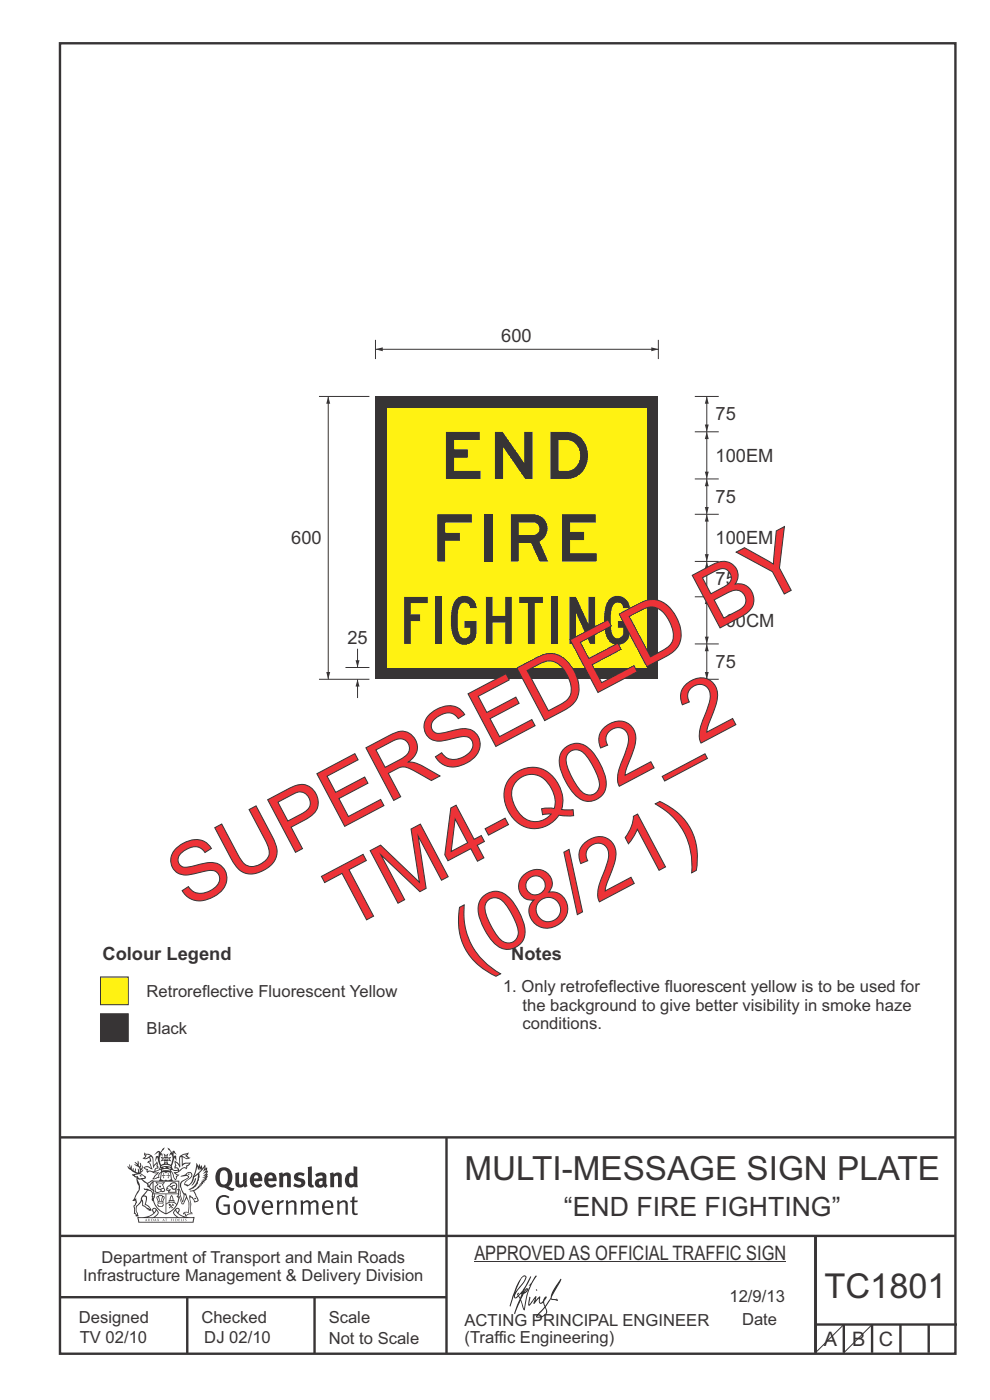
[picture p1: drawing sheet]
<svg xmlns="http://www.w3.org/2000/svg" width="210mm" height="297mm" viewBox="0 0 210 297" stroke-linecap="round" stroke-linejoin="round" font-family="sans-serif">
<g fill="none" stroke="#373435" stroke-width=".51">
<path d="M12.7 9.2h190v278h-190zM12.7 241.3h190M94.7 241.4v45.8M12.7 275.2h82M12.7 262.2h190.1M39.7 275.2v12M66.7 275.2v12M173 262.1v24.9M173 281h30M179 281v6M185 281v6M191 281v6"/>
<path d="M197 281v6"/>
</g>
<path d="M100.6 267.7h66.2" fill="none" stroke="#373435" stroke-width=".21"/>
<g fill="#373435">
<path d="M47 248.4a2.55 2.55 0 0 0 0 2.7l.3 .2a.81 .81 0 0 0 1-1v-.5a1.04 1.04 0 0 0-1.1-1.5zM46.3 248.1a1.82 1.82 0 0 1 2.1-.2 1.82 1.82 0 0 1 .9 1.8 2.29 2.29 0 0 1-.8 2l.7 .3h.5l-.2 .6a2.87 2.87 0 0 1-2-.7 2.12 2.12 0 0 1-1.7-3.1z" fill-rule="evenodd"/>
<path d="M49.9 248.9l.8-.2v2a.46 .46 0 0 0 .3 .6 .46 .46 0 0 0 .6-.3v-2.1l.7-.2v2.4l.2 .5-.5 .3-.3-.3a1.02 1.02 0 0 1-1.2 .3 1.02 1.02 0 0 1-.6-1.1z" fill-rule="evenodd"/>
<path d="M54 249.5l-.1 .5h.9a.49 .49 0 0 0-.2-.6 .49 .49 0 0 0-.6 .1zM53.4 249.1a1.34 1.34 0 0 1 1.6-.2 1.34 1.34 0 0 1 .6 1.5v.2h-1.7a.77 .77 0 0 0 .5 .8 .77 .77 0 0 0 .9-.4l.3 .5a1.59 1.59 0 0 1-2 .2 1.59 1.59 0 0 1-.5-2.1z" fill-rule="evenodd"/>
<path d="M57 249.5l-.1 .5h1a.49 .49 0 0 0-.2-.6 .49 .49 0 0 0-.7 .1zM56.4 249.1a1.34 1.34 0 0 1 1.6-.2 1.34 1.34 0 0 1 .7 1.5v.2h-1.8a.77 .77 0 0 0 .5 .8 .77 .77 0 0 0 .9-.4l.4 .5a1.59 1.59 0 0 1-2.1 .2 1.59 1.59 0 0 1-.5-2.1z" fill-rule="evenodd"/>
<path d="M59.2 248.9l.7-.2 .1 .4a.95 .95 0 0 1 1-.3 .95 .95 0 0 1 .7 .8v2.3h-.8v-2.3a.46 .46 0 0 0-.8 .1v2.2h-.8z" fill-rule="evenodd"/>
<path d="M62.6 249.1a1.75 1.75 0 0 1 2-.1l-.2 .5-.6-.2a.43 .43 0 0 0-.6 .3l.4 .3a1.04 1.04 0 0 1 1.2 1.1 1.04 1.04 0 0 1-1.4 1l-1.2-.4 .3-.6 1 .4 .4-.4a.88 .88 0 0 0-1-.5l-.4-.2-.1-.4z" fill-rule="evenodd"/>
<path d="M65.3 247.6l.8-.2 .1 3.8 .3 .2 .1 .4a.88 .88 0 0 1-1 0 .88 .88 0 0 1-.3-1z" fill-rule="evenodd"/>
<path d="M67.8 250.6a.43 .43 0 0 0-.1 .7 .43 .43 0 0 0 .7-.1v-.7zM66.8 249.1a1.7 1.7 0 0 1 2.4 .1v1.9l.3 .4-.4 .5-.5-.4a1.03 1.03 0 0 1-1.7-.1 1.03 1.03 0 0 1 .8-1.5h.7v-.4a.8 .8 0 0 0-1.2 .1z" fill-rule="evenodd"/>
<path d="M70 248.9l.7-.2 .1 .4a.95 .95 0 0 1 1-.3 .95 .95 0 0 1 .7 .8v2.3h-.8v-2.3a.46 .46 0 0 0-.8 .1v2.2h-.8z" fill-rule="evenodd"/>
<path d="M74.3 249.5a1.48 1.48 0 0 0 0 1.7h.5l.2-.1v-1.5l-.3-.2zM75 247.4l.8 .1 .1 4.4h-.7l-.1-.2a1.26 1.26 0 0 1-1.4 0 1.26 1.26 0 0 1-.5-1.3 1.29 1.29 0 0 1 .4-1.4 1.29 1.29 0 0 1 1.4-.1z" fill-rule="evenodd"/>
<path d="M46.4 253.9a1.72 1.72 0 0 1 2.3 0l-.3 .3a1.24 1.24 0 0 0-1.4-.2 1.24 1.24 0 0 0-.6 1.4 1.49 1.49 0 0 0 1.2 1.9l.7-.1v-1.3h-.8l-.1-.4h1.3v1.9a1.93 1.93 0 0 1-2.2 0 1.93 1.93 0 0 1-.7-2.2l.2-.8z" fill-rule="evenodd"/>
<path d="M50.4 255.1a1.65 1.65 0 0 0 .2 2.2 .99 .99 0 0 0 1-1.4 .78 .78 0 0 0-.4-.8 .78 .78 0 0 0-.8 0zM50 254.9a1.33 1.33 0 0 1 1.6-.1 1.33 1.33 0 0 1 .5 1.4 1.31 1.31 0 0 1-1.3 1.6 1.31 1.31 0 0 1-1.2-1.6v-.6z" fill-rule="evenodd"/>
<path d="M52.5 254.7l.4-.1 .9 2.6 .8-2.5h.5l-1.1 3h-.5z" fill-rule="evenodd"/>
<path d="M56.3 255.2l-.2 .7h1.3a.7 .7 0 0 0-.3-.8 .7 .7 0 0 0-.8 .1zM55.9 255a1.22 1.22 0 0 1 1.5-.2 1.22 1.22 0 0 1 .5 1.5h-1.8a.93 .93 0 0 0 .5 1 .93 .93 0 0 0 1.1-.2l.2 .3a1.43 1.43 0 0 1-1.8 .1 1.43 1.43 0 0 1-.6-1.7z" fill-rule="evenodd"/>
<path d="M58.7 254.7l.4-.1 .1 .5 .4-.4 .6-.1-.2 .5a.66 .66 0 0 0-.8 .7v1.9h-.4z" fill-rule="evenodd"/>
<path d="M60.6 254.7l.4-.1 .1 .5a.94 .94 0 0 1 1-.5 .94 .94 0 0 1 .8 .8v2.3h-.5l-.1-2.5a.81 .81 0 0 0-1.2 .3v2.2h-.4z" fill-rule="evenodd"/>
<path d="M63.7 254.7l.5-.1 .1 .5 .4-.3a.78 .78 0 0 1 1.1 .3 .9 .9 0 0 1 1-.5 .9 .9 0 0 1 .8 .8v2.3h-.5l-.1-2.5a.67 .67 0 0 0-1.1 .3v2.2h-.5v-2.4l-.4-.3-.7 .4v2.3h-.5z" fill-rule="evenodd"/>
<path d="M69 255.2l-.1 .7h1.3a.7 .7 0 0 0-.3-.8 .7 .7 0 0 0-.9 .1zM68.7 255a1.22 1.22 0 0 1 1.5-.2 1.22 1.22 0 0 1 .5 1.5h-1.8a.93 .93 0 0 0 .4 1 .93 .93 0 0 0 1.2-.2l.1 .3a1.44 1.44 0 0 1-1.7 .1 1.44 1.44 0 0 1-.6-1.7z" fill-rule="evenodd"/>
<path d="M71.4 254.7l.5-.1 .1 .5a.94 .94 0 0 1 1-.5 .94 .94 0 0 1 .8 .8v2.3h-.5l-.1-2.5a.81 .81 0 0 0-1.2 .3v2.2h-.4z" fill-rule="evenodd"/>
<path d="M74.7 253.9l.5-.1v.9h.7l-.1 .3h-.6v2.2l.1 .2h.5l.1 .3a.75 .75 0 0 1-1.2-.6v-2.1h-.4v-.3h.4z" fill-rule="evenodd"/>
<path d="M30.8 244.9l1.1 .3-.9 .5h-.4l.6-.5zM31.8 245.4h.2a2.44 2.44 0 0 1 .4 1.9l.1 .5 .7-1-.1 .6 .3 .3a.57 .57 0 0 0-.6 .7l-1-.1-.5 .2 .2-.5-.8-.3 .7-.1 .9 .5 .1-.1-.6-1.3-.2-.2h.5zM30.7 244.4l-.1 .5 .2 .4-.6 .4a1.04 1.04 0 0 0 1.4-.1l.2 .6-.3 .1-.2 .4a.94 .94 0 0 1 .8 1.1l-.2-.1a1.16 1.16 0 0 0-1.5-.1l.3 .4 .4 .2 .1 .5 .2 .1 .1-.2a.94 .94 0 0 1 1.1 .2l.8 .1-1.2 1.2a1.13 1.13 0 0 0 1.2-.2l.4-.1-.1-.4 .5-.8a.83 .83 0 0 0-.6 1.1l-.3-.1-.7 .4 1.1-1.4-.5 .1-.5-.1 1.3-.5-.1-.1-.9 .4v-.3l.2-.2 .3 .1 .1-.3-.2-.4v-.6l-.1-.4-.7 1v-.7a1.42 1.42 0 0 0-1.6-1.8z" fill-rule="evenodd"/>
<path d="M38.5 245.2l.5-.2 .7-.1-.6 .3 .8 .5h-.3zM38.3 245.5l.2-.1 .1 2a1.69 1.69 0 0 1 1.6-.6l-.8 .5 .1 .5a1.1 1.1 0 0 0-1.5 .6l-.1-.5-.2-.2h-.5l.3-.4-.3-.7a1.42 1.42 0 0 1 .8 1.1l.2-.1zM37.1 246.2l.1 1-.2 .3 .1 .4h.5l.1 .2a.96 .96 0 0 1-1.1-.1l-.1 .1a1.06 1.06 0 0 0 1.3 .2v.1a.72 .72 0 0 1-1 .2l.3 .5 .6 .2-.4 .2-.1 .6-.2-.3-.4-1.1-.4-.4 .4 .9a1.54 1.54 0 0 0 .7 1.2l.2-.3a.58 .58 0 0 1 .4-.8l.2-.1h-.3l-.5-.3 .9-.5a.93 .93 0 0 1 1.2-.5v.2l.2-.2 .1-.5a.99 .99 0 0 0 .7-.8l-1.3 .1-.3 .2-.1-1.4 .9 .4 .9-.3h-.4l-.5-.4 .4-.7-.6 .2a1.46 1.46 0 0 0-1.4 2.1v.4l-.2-.4z" fill-rule="evenodd"/>
<path d="M35.6 248.9l.2 .1-.1 .3 .4 .1h-.4v.6l-.1-.6h-.3l.3-.1z" fill-rule="evenodd"/>
<path d="M34.6 248.9l.2 .1v.3l.3 .1h-.3l-.1 .6v-.6h-.4l.4-.1z" fill-rule="evenodd"/>
<path d="M34.3 248.8a.57 .57 0 0 1 .9 .2 .57 .57 0 0 1 .9-.2l.2 1.4h-.2a.57 .57 0 0 1-.9 0 .69 .69 0 0 1-1.1 0zM34.2 248.1l-.3 2.1-.2 .4h3l-.2-.4-.3-2.1h-.2v.2l-.8-.1-.8 .1v-.2z" fill-rule="evenodd"/>
<path d="M34.2 252.4a.3 .3 0 0 0 .6 0 .3 .3 0 0 0-.6 0zM33.3 250.9l.3 .3-.3 .4a.79 .79 0 0 0 0 1.3l.8-.2-.1-.3a.55 .55 0 0 1-.7-.6l.1-.1 .2 .3 .3 .2 .8-.2-.4-.7 .4-.4-.7 .2zM33 250.7l1.1 .2 .9-.2-.4 .6 .4 1.2a.56 .56 0 0 1-.8 .3l-.2 .1a.73 .73 0 0 1-.9 .1 .73 .73 0 0 1-.3-1v-.4l.6-.4z" fill-rule="evenodd"/>
<path d="M35.6 251.8l.7-.4a.58 .58 0 0 1 1-.1 .58 .58 0 0 1-.4 .9l-.3-.3a.43 .43 0 0 1 .6-.4 .57 .57 0 0 0-.8 .2l-.2-.1-.3 .1 .4 .2a.55 .55 0 0 0 .9 .4v.5h-1.3l.3-.4-.1-.1-.6 .1 .2-.3-.2-.1zM35.4 251.8l-.1 .2a.39 .39 0 0 0 .2 .6h.3l-.2 .4h1.9l-.1-.8a.86 .86 0 0 0-.1-1.3 .86 .86 0 0 0-1.3 .4z" fill-rule="evenodd"/>
<path d="M36 254.8h.8v.2h-.8zM36.4 253.8l.2 .8h-.4zM36.4 253.5l-.3 .5-.1 .6h-.2v.4l-.7 .4 .2 .1a1.48 1.48 0 0 1 2.1 .2l.2-.1-.6-.5v-.5h-.2l-.1-.6z" fill-rule="evenodd"/>
<path d="M35.8 255.4l.4 .1 .1 .3 .3-.2-.2-.2a.38 .38 0 0 1 .5 .5l-.2-.2-.3 .2 .3 .2-.3 .3-.1-.4-.4 .4-.1-.2 .4-.3-.1-.1-.2 .1z" fill-rule="evenodd"/>
<path d="M34.5 254h.2v.2l-.2 .6h-.2zM33.6 255.3h.9v.2a.55 .55 0 0 1-.8 .4v-.2l-.2-.1zM33.4 254h.2l.2 .8h-.2zM33.6 255l.8-.1 .1 .2h-.8zM33.8 253.7h.5l-.2 1.1h-.1zM33.3 253.8l-.1 .3 .3 1.1a.48 .48 0 0 0-.1 .6 .48 .48 0 0 0 .5 .2h.5a.49 .49 0 0 0 .2-.8l.3-1.1-.1-.3a1.42 1.42 0 0 0-1.5 0z" fill-rule="evenodd"/>
<path d="M33.7 251.5l.4 .1 .1 .3h-.3z" fill-rule="evenodd"/>
<path d="M41.3 250.1l.3-.2-.2 .8-.6 .8h-.2l.5-.7z" fill-rule="evenodd"/>
<path d="M39.7 249l.3-.2 .5 .2a.88 .88 0 0 1-.6 1.1 1.22 1.22 0 0 0-.8 1.3l.5 .2a.72 .72 0 0 0 .9-.4l.5-.8 .2-.6 .8-.6v.2a2.85 2.85 0 0 1-2 2.9l.1 .1a2.13 2.13 0 0 0 1.9-1.5v-.3a2.01 2.01 0 0 0 .3-1.7l1.1-1.3-.4 1 .7-.5-.7 1 .8-.4-.8 .8 .7-.2-.9 .6 .8-.1-.8 .4h.7l-.8 .3 .3 .2h-.4l.2 .3h-.4l.2 .3h-.4l.1 .2h-.1a2.16 2.16 0 0 1-2 1.1l.1 .2 .4-.1a.76 .76 0 0 1 .7 .8l.5 1.2-.6 .2a1.45 1.45 0 0 0-1.1-1.3l.2 1.8-.1 1.8 .4 .3a1.07 1.07 0 0 0-1.2 .4v-.3l-.5-.2a.87 .87 0 0 1 1.1-.1v-.7a4.4 4.4 0 0 0-.6-3.1l-.1-.3h-.2a2.16 2.16 0 0 1-.7-2.2l.3-.4 1.2-.7a.55 .55 0 0 0-.4-.8zM37.8 252.4a.76 .76 0 0 1 .3 1.1l.6 1.6 .4-1.7 .2 .1a.61 .61 0 0 1-.1 .9l-.3 .8-.2 .1-.7-1.6-.3 .1a1.18 1.18 0 0 0 .1-1.4zM41.8 247.5l.2 .7 .3-.5v.6l.4-.5a1.9 1.9 0 0 1-1.2 1.4l-.3 .3zM38.2 249.6l1.4-.2 .2 .2v.3l-.5 .2a1.26 1.26 0 0 0-.9 1.9l.2 .7a1.84 1.84 0 0 1 .1 2.1l-.4-1.4a.96 .96 0 0 0-.4-1.2l-.4 .2a.78 .78 0 0 1 0 1.3l.1 .3h.4l.4 1.1a.38 .38 0 0 0 .2 .4 .38 .38 0 0 0 .4-.1l.6-1.2a2.94 2.94 0 0 1 .4 2.5l-.1 .4h-.8l-.3 .4v.2l.4-.1 .1 .4 .2 .1a1.02 1.02 0 0 1 1.3-.5v-.4l-.3-.1 .1-1.8-.3-1.3h.1a1.14 1.14 0 0 1 .8 1 .63 .63 0 0 0 .8-.2 .63 .63 0 0 0-.2-.9l-.6-1.2 .9-.6 .2-.4h.3l-.1-.2h.4l-.1-.3h.3l-.1-.3 .5-.1-.2-.2 .6-.4v-.2h-.2l.4-.5h-.3l.3-.5-.4 .1 .4-.5v-.3l-.3 .2 .2-.7-.1-.2-.4 .3v-.8l-.6 .8-.2-.8-.2 .5-.3-.7-.1 .6-.5-.8-.1 1.4-.6 1.8a1.81 1.81 0 0 1-1 1.5l-.6-.2a1.75 1.75 0 0 1 1.1-1.2 .75 .75 0 0 0 .1-1.3 .75 .75 0 0 0-1.2 .4z" fill-rule="evenodd"/>
<path d="M41.2 254.1h.3l.2 .2-.4 .1z" fill-rule="evenodd"/>
<path d="M29.4 258.4h11.6l-.1 .8h-11.4zM31.3 258.2l.5-.1a2.48 2.48 0 0 0 1.4-1.3l.3 .5-.5 .6-.5 .3zM32.5 256.6l.3-.2 .2 .1-.3 .7zM37.2 256.8a2.65 2.65 0 0 0 1.8 1.4h-1.1l-.5-.3-.5-.6zM37.4 256.5l.2-.1 .3 .2-.3 .6zM29.2 258.2l.1 1.2h11.8l.2-1.1-.2-.1a4.1 4.1 0 0 1-3.3-.9l.3-.4-.1-.6a1.06 1.06 0 0 0-1.3 1l.2 .4 .6 .5h-4.7l.3-.1a.84 .84 0 0 0 .6-.8 .84 .84 0 0 0-.5-.8l-.3-.2h-.5l-.1 .6 .3 .4a4.2 4.2 0 0 1-3.4 .9z" fill-rule="evenodd"/>
<path d="M31 258.7l.1 .2h-.2zM31 258.5l-.3 .6 .4-.2 .2 .2z" fill-rule="evenodd"/>
<path d="M31.3 258.6h.3v.4a.25 .25 0 0 0 .2-.1 .25 .25 0 0 0-.1-.3h.1a.29 .29 0 0 1 0 .4 .29 .29 0 0 1-.4 0 .29 .29 0 0 1 0-.4z" fill-rule="evenodd"/>
<path d="M32.2 258.6a.22 .22 0 0 1 .3 .2 .22 .22 0 0 1-.3 .2zM32 258.6l.1 .4a.33 .33 0 0 0 .4 0 .33 .33 0 0 0 0-.4 .33 .33 0 0 0-.5 0z" fill-rule="evenodd"/>
<path d="M32.9 258.7l.1 .2h-.2zM32.9 258.5l-.2 .6 .3-.2 .2 .2z" fill-rule="evenodd"/>
<path d="M33.3 258.6h.2l.1 .1 .2-.1-.2 .2 .2 .3-.3-.3-.1 .3h-.1l.2-.3z" fill-rule="evenodd"/>
<path d="M34.7 258.7l.1 .2h-.2zM34.7 258.5l-.3 .6 .4-.2 .2 .2z" fill-rule="evenodd"/>
<path d="M35 258.5h.5l-.2 .1v.5h-.2l.1-.5z" fill-rule="evenodd"/>
<path d="M36.2 258.6l.3-.1-.1 .1v.2h.1h-.1v.3h-.2z" fill-rule="evenodd"/>
<path d="M36.7 258.6h.2v.5h-.2z" fill-rule="evenodd"/>
<path d="M37.3 258.6a.22 .22 0 0 1 .3 .2 .22 .22 0 0 1-.3 .2zM37.1 258.6v.4a.33 .33 0 0 0 .5 0 .33 .33 0 0 0 0-.4 .33 .33 0 0 0-.5 0z" fill-rule="evenodd"/>
<path d="M37.8 258.6l.4-.1-.2 .1v.2h.1h-.1v.2l.2 .1h-.4z" fill-rule="evenodd"/>
<path d="M38.4 258.6h.2l-.1 .4 .2 .1h-.3z" fill-rule="evenodd"/>
<path d="M38.9 258.6h.2v.5h-.2z" fill-rule="evenodd"/>
<path d="M39.3 258.6h.2h-.1l.2 .3-.2 .2-.1-.1v-.1l.2 .1z" fill-rule="evenodd"/>
<path d="M34.2 247.4a1.51 1.51 0 0 1 2 .2 2.67 2.67 0 0 0-2.1 0zM35.7 247.6l.4 .1 .1 .3-.4-.1zM34.6 247.6h.5l.1 .2h-.4zM34 247.8l.3 .2h-.3zM34.9 246.9l.3-.2 .3 .2zM34.9 245.6l.2 .1v.3h-.2zM35 245.1l.2 .2 .2-.2-.1 .3h-.2zM35.1 246.3h.2l.1 .4-.2-.2-.2 .2zM35.3 245.7l.2-.1v.4h-.2zM34.4 245.7h.3l.1 .3-.4 .1 .2-.2zM35.7 245.7h.3l-.2 .2 .2 .2-.4-.1zM32.7 244.9l1-.5-.1 1-.2-.2-.3 .2-.3 1.1 .5-1 .3 .9a1.84 1.84 0 0 1 .2 1.7l.4 .1a2.48 2.48 0 0 1 2.2 0l.2-.2-.2-.7 .7-1.8 .4 .7-.2-1-.2-.1-.2 .3v-.9l.6 .4-.6-.8-.3 .1-.1 .4-.5-.9-.5-.3 .2 .5 .6 .5-.5 .8 .4-.4a2.06 2.06 0 0 1 0 2.3l-.5-.2-.2-.6 .1-.1 .8 .2-.4-.5 .4-.5-.7 .2-.2-.2 .2-.7-.5 .4-.5-.4 .2 .7-.2 .2-.7-.2 .4 .5-.4 .5 .8-.2 .1 .1-.2 .6-.5 .2a2.02 2.02 0 0 1 0-2.2l.3 .5-.1-.7-.3-.1 .8-1.2-.4 .3-.5 .8-.2-.3a.8 .8 0 0 0-.8 .5z" fill-rule="evenodd"/>
<path d="M29.2 250.1l.3 .1a.61 .61 0 0 1 .8 .4l.3 .2a.8 .8 0 0 1 .6 1l.4 .1 .5 .5a1 1 0 0 1 .5 1.1l-.1 .7v-.5h-.1a.96 .96 0 0 0-.8-1.3l-.2-.2h-.7l-.1-.1-.1 .1 .1 .3h.6l-1.2 1.3-.2 1-.4 .6a1.33 1.33 0 0 0-.5 1.8l.2 .5a1.26 1.26 0 0 1-.5-1.5l-.1-.3a1.56 1.56 0 0 0 .4-1.7l-.3 .2 .2-.5a3.2 3.2 0 0 0 .7-3zM30.4 253.9h.4a2.06 2.06 0 0 1-.1 1.6l.7 .5 .4 .4-.6-.1-.8-.6-.1-.9a.51 .51 0 0 1 .1-.9zM28.6 249.3a1.52 1.52 0 0 1 2.1 .5l-1.1 .2-.2-.1-.1-.4h-.5zM27.5 247v.8l-.3-.4h-.1a3.1 3.1 0 0 0 1.9 1.6l-1 .1 .5 .6 .5 .1 .1 1.1a1.84 1.84 0 0 1-.3 2.5l-.4 .9-.3 .4 .2 .1 .4-.1 .1 .4-.2 .5-.3 .2 .1 1.7h.2l.3 .5 .1 .1 .4-.1-.1-.5a1.3 1.3 0 0 1-.1-1.7l.9-1 .1 1.1 .6 .2 .5 .5 .1-.1 .2 .3h.5a1.85 1.85 0 0 0-1.2-1.4l.1-.3a1.39 1.39 0 0 0 0-1.4l-.5-.1 .5-.5a.66 .66 0 0 1 .9-.4 .66 .66 0 0 1 .3 .9l-.1 .4 .2-.1v.2l-.1 .3 .2 .5 .1-.3a2.24 2.24 0 0 0 .1-2.2 .73 .73 0 0 1-.7-.7 .73 .73 0 0 1 .6-.7v-.2a.94 .94 0 0 0-.9 .8 .48 .48 0 0 1-.1-.6 .48 .48 0 0 1 .5-.2l.5-.3a.51 .51 0 0 0-.8 .2l-.5 .2-1-.8h.6l.2-.5-1.2-.7 .5-.5v-.3l-.5 .4 .1-.2a.69 .69 0 0 0 .2-1v.4l-.2 .3v-1.1l-.3-.2 .1 .6-.1 .2-.4-1.3v.7l-.6-.4 .5 .7-.6-.2 .3 .3a1 1 0 0 1 .7 1.4l-.2-.8v.9l-.5-.2v-.8l-.2 .7-.2-.1-.1-.6-.2 .4-.2-.2 .1-.7-.2 .5z" fill-rule="evenodd"/>
<path d="M29.6 249.4l.2-.1 .3 .2z" fill-rule="evenodd"/>
<path d="M32.4 250.5h5.6v2l-.2-.1v-1.7h-5.2v2.5h5.2v-.8l.1 .2-.1 1.1v-.3h-2.5v4a4.1 4.1 0 0 0 2.6-3.6l.1-.1a4 4 0 0 1-2.8 3.9 4.2 4.2 0 0 1-2.8-4.7l.1 1.2 .1-.1a3.8 3.8 0 0 0 2.5 3.4v-4h-2.5l-.2-.9z" fill-rule="evenodd"/>
<circle cx="40" cy="249.1" r=".17"/>
</g>
<g fill="#252726">
<path d="M111.6 273.7l.2-.2-.5 .7zM110.4 274.5l.3 .1-.3 .7-.3-.4zM110.9 270.9l.5-.1a9.3 9.3 0 0 1-2 3.2l-.1 .2 1-2.5zM110.6 271a14.7 14.7 0 0 0-2.2 4.9l-.3 1.2 .1 .1 .8-2.4a.42 .42 0 0 0 .2 .7 .42 .42 0 0 0 .6-.3l.2-.2 .2 .6-1.1 3.1h.2l1.1-2.8 .6 1.9 .2 .2 .2-.5a13.5 13.5 0 0 1 2-6.2l.5-.5-.2-.2-1.6 2.1 .4-.1a14.9 14.9 0 0 0-1.3 5.1l-.4-1.2a1.39 1.39 0 0 1 .2-1.8l.1-.2a.92 .92 0 0 0 .8-1.2 .75 .75 0 0 0-.7 .7l-.2 .2 1.6-3.4h-.1l-.4 .7a10.5 10.5 0 0 1-2.2 3.2l.2-.4a.32 .32 0 0 0-.4 .2 .32 .32 0 0 0 .1 .4l-.5 .4a3.2 3.2 0 0 1 1.1-2.3l.5-.6a2.49 2.49 0 0 0 .7-1.6l-.3-.2z" fill-rule="evenodd"/>
<path d="M115.6 277.5a1.15 1.15 0 0 1 .1 1.3 1.15 1.15 0 0 1-1.2 .5h-.5zM112.3 275.1l-.3 1.7 .3 .2 1.2-1.5-.3 1.1 1.1-1.2a.94 .94 0 0 0 .4 1.2l.5-.3 .3 .9-1.2 1.3a.98 .98 0 0 0-.5 1 1.9 1.9 0 0 0 2.3-1.3l-.1-.3a1.02 1.02 0 0 1 .3-1.4l.5-.9 1.5 .3-.2-.5v.3l-1.1-.2v-.2l2-3.6 .1-.3-.1-.1-1.8 2.7a6.6 6.6 0 0 1-1.5 3l-.2-.2a1.01 1.01 0 0 1 .4-1.4l.1-.2-.3-.2-.3 .5-.2 .5-.5 .4-.2-.4 .1-.9-.2-.1-.8 .9 .2-.9h-.1l-1.4 1.7 .2-1.4v-.1z" fill-rule="evenodd"/>
<path d="M113.7 273.5l.3 .3h-.3z" fill-rule="evenodd"/>
</g>
<path d="M21.3 207.3h5.9v5.8h-5.9z" fill-rule="evenodd" fill="#fff212" stroke="#373435" stroke-width=".21"/>
<path d="M21.3 215.1h5.9v5.9h-5.9z" fill-rule="evenodd" fill="#373435" stroke="#373435" stroke-width=".21"/>
<path d="M149.9 136.6v7.5" fill="none" stroke="#373435" stroke-width=".21"/>
<g fill="#373435">
<path d="M149.5 142.6h.8l-.4 1.5z"/>
<path d="M149.9 136.6l.4 1.5h-.8z"/>
</g>
<path d="M149.9 84.1v7.5" fill="none" stroke="#373435" stroke-width=".21"/>
<g fill="#373435">
<path d="M149.5 90.1h.8l-.4 1.5z"/>
<path d="M149.9 84.1l.4 1.5h-.8z"/>
</g>
<path d="M149.9 119.1v7.5" fill="none" stroke="#373435" stroke-width=".21"/>
<g fill="#373435">
<path d="M149.5 125.1h.8l-.4 1.5z"/>
<path d="M149.9 119.1l.4 1.5h-.8z"/>
</g>
<path d="M149.9 101.6v7.5" fill="none" stroke="#373435" stroke-width=".21"/>
<g fill="#373435">
<path d="M149.5 107.6h.8l-.4 1.5z"/>
<path d="M149.9 101.6l.4 1.5h-.8z"/>
</g>
<path d="M149.9 126.6v10" fill="none" stroke="#373435" stroke-width=".21"/>
<g fill="#373435">
<path d="M149.5 135.1h.8l-.4 1.5z"/>
<path d="M149.9 126.6l.4 1.5h-.8z"/>
</g>
<path d="M79.6 74.1h60.1" fill="none" stroke="#373435" stroke-width=".21"/>
<g fill="#373435">
<path d="M138.2 73.7l1.5 .4-1.5 .4z"/>
<path d="M79.6 74.1l1.6-.4v.8z"/>
<path d="M79.6 84.1h60v60h-60z" fill-rule="evenodd"/>
</g>
<path d="M82.1 86.6h55v55h-55z" fill-rule="evenodd" fill="#fff212"/>
<g fill="#373435">
<path d="M85.7 126.6h5v1.4h-3.6v2.3h2.1v1.5h-2.1v4.8h-1.4z"/>
<path d="M92.4 126.6h1.4v10h-1.4z"/>
<path d="M96.7 127.2a2.57 2.57 0 0 1 2.8-.6 2.57 2.57 0 0 1 1.6 2.4h-1.4a1.17 1.17 0 0 0-1.2-1.2 1.17 1.17 0 0 0-1.2 1.2 11.7 11.7 0 0 0 .2 5.8 1.18 1.18 0 0 0 1.3 .6 1.18 1.18 0 0 0 .9-1.1v-1.1h-1.2v-1.5h2.6v2a2.59 2.59 0 0 1-2.1 3.1 2.59 2.59 0 0 1-3-2.2 11.7 11.7 0 0 1 .3-6.9z"/>
<path d="M103.1 126.6h1.4v4.1h2.7v-4.1h1.3v10h-1.3v-4.5h-2.7v4.5h-1.4z"/>
<path d="M110.2 126.6h5v1.3h-1.8v8.7h-1.4v-8.7h-1.8z"/>
<path d="M116.8 126.6h1.4v10h-1.4z"/>
<path d="M120.8 126.6h1.4l2.6 5.8v-5.8h1.5v10h-1.2l-2.9-6.6v6.6h-1.4z"/>
<path d="M129.1 127.2a2.57 2.57 0 0 1 2.9-.6 2.57 2.57 0 0 1 1.6 2.4h-1.4a1.17 1.17 0 0 0-1.2-1.2 1.17 1.17 0 0 0-1.2 1.2 11.7 11.7 0 0 0 .2 5.8 1.18 1.18 0 0 0 1.3 .6 1.18 1.18 0 0 0 .9-1.1v-1.1h-1.2v-1.5h2.6v2a2.59 2.59 0 0 1-2.2 3.1 2.59 2.59 0 0 1-2.9-2.2 11.7 11.7 0 0 1 .3-6.9z"/>
</g>
<path d="M79.6 72.1v4.1M139.6 72.1v4.1M147.4 136.6h5.1M147.4 144.1h5.1" fill="none" stroke="#373435" stroke-width=".21"/>
<g fill="#373435">
<path d="M94.6 91.6h7.2v1.7h-5.5v2h3v1.8h-3v2.8h5.6v1.7h-7.3z"/>
<path d="M105 91.6h1.6l4.6 6.6v-6.6h1.8v10h-1.6l-4.7-6.8v6.8h-1.7z"/>
<path d="M116.8 91.6v10h3.4a4.8 4.8 0 0 0 4.4-6.3 4.6 4.6 0 0 0-4.6-3.7zM118.5 93.4a4.1 4.1 0 0 1 3.4 .6 3.5 3.5 0 0 1-1.1 5.8l-2.3 .1z"/>
</g>
<path d="M149.9 109.1v10" fill="none" stroke="#373435" stroke-width=".21"/>
<g fill="#373435">
<path d="M149.5 117.6h.8l-.4 1.5z"/>
<path d="M149.9 109.1l.4 1.5h-.8z"/>
</g>
<path d="M147.4 91.6h5.1M147.4 84.1h5.1M149.9 91.6v10M147.4 109.1h5.1M147.4 119.1h5.1" fill="none" stroke="#373435" stroke-width=".21"/>
<g fill="#373435">
<path d="M149.5 100.1h.8l-.4 1.5z"/>
<path d="M149.9 91.6l.4 1.5h-.8z"/>
</g>
<path d="M75.8 137.6v4" fill="none" stroke="#373435" stroke-width=".21"/>
<path d="M75.4 140.1h.9l-.5 1.5z" fill="#373435"/>
<path d="M75.8 144.1v4" fill="none" stroke="#373435" stroke-width=".21"/>
<path d="M75.8 144.1l.5 1.5h-.9z" fill="#373435"/>
<path d="M67.7 84.1h10.7M69.6 84.1v60M67.7 144.1h10.7M73.3 141.6h5.1" fill="none" stroke="#373435" stroke-width=".21"/>
<g fill="#373435">
<path d="M69.2 142.6h.8l-.4 1.5z"/>
<path d="M69.6 84.1l.4 1.5h-.8z"/>
</g>
<path d="M147.4 101.6h5.1M147.4 126.6h5.1" fill="none" stroke="#373435" stroke-width=".21"/>
<g fill="#373435">
<path d="M92.7 109.1h7.4v1.7h-5.7v2.2h3.2v1.7h-3.2v4.4h-1.7z"/>
<path d="M102.8 109.1h1.7v10h-1.7z"/>
<path d="M119.2 109.1h7.2v1.7h-5.5v2h3v1.8h-3v2.8h5.7v1.7h-7.4z"/>
<path d="M108.3 109.1v10h1.7v-3.9h2.6l1.8 3.9h1.9l-1.9-4.2a3 3 0 0 0 1.7-3.4 3 3 0 0 0-3-2.4zM110 110.8h3.1a1.34 1.34 0 0 1 1.3 1.4 1.34 1.34 0 0 1-1.3 1.3h-3.1z"/>
</g>
<path d="M179 281l-6 6M185 281l-6 6" fill="none" stroke="#373435" stroke-width=".21"/>
<g font-size="17.6" fill="#ed3237">
<text x="39.8" y="192.9" transform="rotate(-28 39.8 192.9)">SUPERSEDED BY</text>
<text x="73.7" y="197.3" transform="rotate(-28 73.7 197.3)">TM4-Q02_2</text>
<text x="99.8" y="205.8" transform="rotate(-28 99.8 205.8)">(08/21)</text>
</g>
<text font-size="7.3" fill="#373435" x="174.9" y="275.4">TC1801</text>
<text font-size="7.1" fill="#373435" x="98.5" y="250.2">MULTI-MESSAGE SIGN PLATE</text>
<text font-size="5.6" fill="#373435" x="119.6" y="258">“END FIRE FIGHTING”</text>
<g font-size="4.2" fill="#373435">
<text x="100.6" y="267.2">APPROVED AS OFFICIAL TRAFFIC SIGN</text>
<text x="174.7" y="285.6">A</text>
<text x="180.7" y="285.6">B</text>
<text x="186.4" y="285.6">C</text>
</g>
<g font-size="3.9" fill="#373435">
<text x="106.3" y="72.6">600</text>
<text x="151.8" y="89.2">75</text>
<text x="151.8" y="98">100EM</text>
<text x="151.8" y="106.7">75</text>
<text x="61.8" y="115.5">600</text>
<text x="151.8" y="115.5">100EM</text>
<text x="151.8" y="124.2">75</text>
<text x="73.7" y="136.6">25</text>
<text x="151.8" y="133">100CM</text>
<text x="151.8" y="141.7">75</text>
<text x="21.7" y="203.6">Colour Legend</text>
<text x="108.5" y="203.6">Notes</text>
</g>
<g font-size="3.5" fill="#373435">
<text x="31.1" y="211.5">Retroreflective Fluorescent Yellow</text>
<text x="106.7" y="210.5">1. Only retrofeflective fluorescent yellow is to be used for</text>
<text x="110.8" y="214.4">the background to give better visibility in smoke haze</text>
<text x="31.1" y="219.3">Black</text>
<text x="110.8" y="218.4">conditions.</text>
<text x="21.6" y="267.9">Department of Transport and Main Roads</text>
<text x="17.7" y="271.8">Infrastructure Management &amp; Delivery Division</text>
<text x="16.7" y="280.6">Designed</text>
<text x="42.7" y="280.6">Checked</text>
<text x="69.7" y="280.6">Scale</text>
<text x="98.5" y="281.3">ACTING PRINCIPAL ENGINEER</text>
<text x="154.7" y="276.2">12/9/13</text>
<text x="157.4" y="281.2">Date</text>
<text x="16.9" y="284.8">TV 02/10</text>
<text x="43.3" y="284.9">DJ 02/10</text>
<text x="69.7" y="285.2">Not to Scale</text>
<text x="98.5" y="284.8">(Traffic Engineering)</text>
</g>
</svg>
